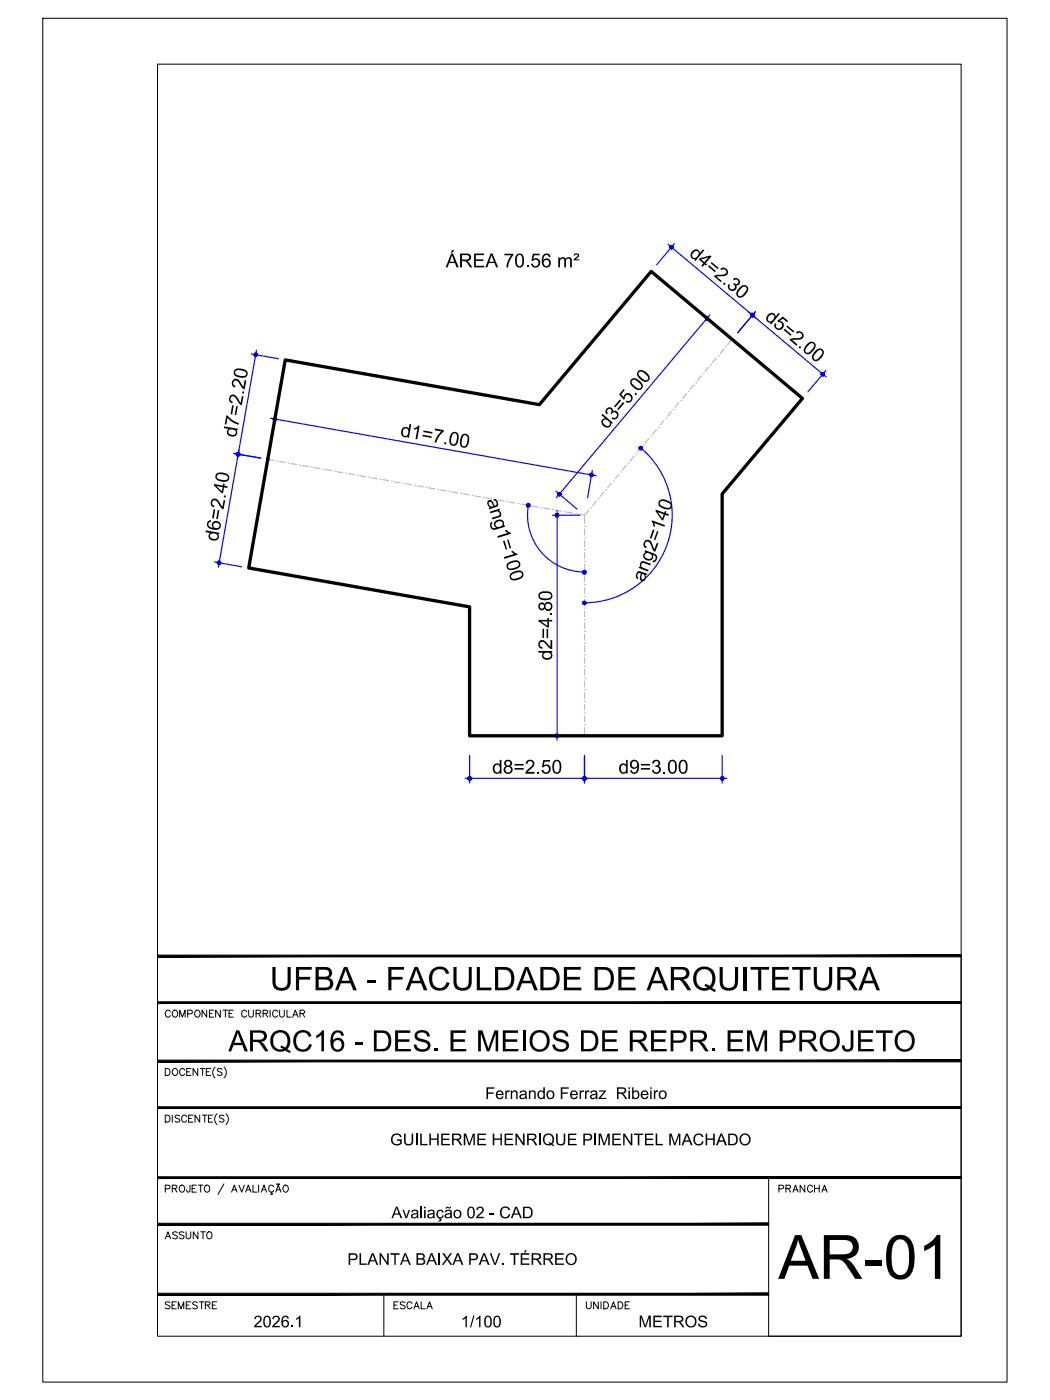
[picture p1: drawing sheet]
<svg xmlns="http://www.w3.org/2000/svg" width="229mm" height="305mm" viewBox="0 0 229 305" stroke-linecap="round" stroke-linejoin="round" font-family="sans-serif">
<!-- layer: ARQ_EIXO CINZA 04 -->
<g fill="none" stroke="#bababa" stroke-width=".25">
<path d="M154.3 79.9l-.8 1M154.7 79.4h.1M156 77.9l-.8 1M156.4 77.5h.1M157.6 76l-.8 1M158 75.5h.1M159.4 73.9l-1 1.1M138 99.4l-.8 .9M138.4 98.8h.1M139.7 97.4l-.9 1M140 96.9h.1M141.3 95.5l-.8 .9"/>
<path d="M144.5 91.6l-.8 .9M144.9 91.1h.1M146.2 89.6l-.8 1M146.6 89.2h.1M147.8 87.7l-.8 .9M148.2 87.2h.1M149.4 85.7l-.8 1M149.9 85.3h.1M151.1 83.8l-.9 1M151.5 83.3h.1M152.7 81.8l-.8 1M153.1 81.4h.1"/>
<path d="M58.3 100l1.3 .2M60.2 100.4h.1M60.9 100.5l1.2 .2M62.7 100.8h.1M63.4 100.9l1.2 .2M65.2 101.3h.1M65.9 101.3l1.2 .3M67.8 101.7h.1M68.4 101.8l1.2 .2M70.3 102.2h.1M70.9 102.2l1.2 .2M72.8 102.6h.1"/>
<path d="M73.4 102.7l1.2 .2M75.3 103h.1M75.9 103.1l1.2 .2M77.8 103.5h.1M78.4 103.5l1.2 .3M80.3 103.9h.1M80.9 104l1.2 .2M82.8 104.4h.1M83.4 104.4l1.2 .2M85.3 104.8h.1M85.9 104.9l1.3 .2M87.8 105.2h.1"/>
<path d="M88.4 105.3l1.3 .2M90.3 105.7h.1M90.9 105.8l1.3 .2M92.8 106.1h.1M93.4 106.2l1.3 .2M95.3 106.6h.1M95.9 106.6l1.3 .3M97.8 107h.1M98.4 107.1l1.3 .2M100.3 107.4h.1M100.9 107.5l1.3 .2M102.8 107.9h.1"/>
<path d="M103.4 108l1.2 .2M115.9 110.2l1.3 .2M117.8 110.5h.1M118.4 110.6l1.3 .2M120.3 111h.1M120.9 111.1l1.3 .2M122.8 111.4h.1M123.4 111.5l1.3 .2M125.3 111.8h.1M125.9 111.9l1.4 .3M127.3 119.7h.1M127.3 117.1h.1"/>
<path d="M127.3 114.6h.1M127.3 115.2v1.3M127.3 117.8v1.2M128.2 111l-.9 1.2v1.8M128.6 110.5h.1M129.8 109.1l-.8 1M130.3 108.6h.1M131.5 107.1l-.9 1M131.9 106.6h.1M133.1 105.2l-.8 1M133.5 104.7h.1M134.7 103.3l-.8 .9"/>
<path d="M135.2 102.7h.1M136.4 101.3l-.8 1M136.8 100.8h.1M127.3 140h.1M127.3 137.5h.1M127.3 134.9h.1M127.3 132.4h.1M127.3 129.8h.1M127.3 127.3h.1M127.3 124.8h.1M127.3 122.2h.1M127.3 120.3v1.3"/>
<path d="M127.3 122.9v1.2M127.3 125.4v1.3M127.3 127.9v1.3M127.3 130.5v1.2M127.3 133v1.3M127.3 135.6v1.2M127.3 138.1v1.3M127.3 157.8h.1M127.3 155.2h.1M127.3 152.7h.1M127.3 150.2h.1M127.3 147.6h.1"/>
<path d="M127.3 145.1h.1M127.3 142.5h.1M127.3 140.6v1.3M127.3 143.2v1.2M127.3 145.7v1.3M127.3 148.3v1.2M127.3 150.8v1.3M127.3 153.3v1.3M127.3 155.9v1.2M127.3 158.4v1.8"/>
</g>
<!-- layer: COTA AZUL -->
<g fill="none" stroke="#00f" stroke-width=".25">
<path d="M145.4 53.2l19.2 16.1M146.8 53l-3.8 4.7M54.7 77l5.9 1.1M55.8 76.2l-4.1 23.7M153.2 68.7l4.5 3.8M154.6 68.5l-33.5 39.9M163 67.9l16.9 14.2M164.5 67.9l-3.9 4.5M50.9 98.7l5.9 1M52 97.9l-4.5 25.6M58.9 91.1l70.9 12.5M60 90.3l-1 5.9"/>
<path d="M139.5 97.6a19.1 19.1 0 0 1 5.7 21.1 19.1 19.1 0 0 1-17.9 12.5M179.8 80.7l-3.9 4.6M115 110a12.4 12.4 0 0 0 12.3 14.5M120.3 112.2h5.9M121 106.9l4.6 3.9M121.3 111.2v50M128.9 102.4l-1 5.9M46.7 122.3l5.9 1.1M101.3 169.5h56.9M102.2 164.5v6M120.3 160.2h5.9M127.3 164.5v6"/>
<path d="M157.2 164.5v6"/>
</g>
<g fill="#00f" stroke="#00f" stroke-width=".22">
<path d="M59.5 91.2v.2l.4-.1zM59.5 91.4l.4-.1-.3 .2zM59.9 91.3l-.3 .2 .2 .1z"/>
<path d="M59.9 91.3l-.1 .3h.2zM59.9 91.3l.3 .2-.2 .1zM59.9 91.3l.3 .2v-.2z"/>
<path d="M59.9 91.3h.3v-.2zM60.1 91l.1 .1-.3 .2zM59.9 90.9v.4l.2-.3z"/>
<path d="M59.7 90.9l.2 .4v-.4zM59.6 91l.1-.1 .2 .4zM59.6 91l-.1 .2 .4 .1z"/>
<path d="M128.8 103.4l.4 .1v-.2zM129 103.1l.2 .2-.4 .1zM128.9 103l-.1 .4 .2-.3z"/>
<path d="M128.7 103l.1 .4 .1-.4zM128.5 103.2l.2-.2 .1 .4zM128.5 103.2l-.1 .1 .4 .1z"/>
<path d="M128.4 103.3v.2l.4-.1zM128.4 103.5l.4-.1-.2 .3zM128.8 103.4l-.2 .3 .1 .1z"/>
<path d="M128.8 103.4l-.1 .4h.2zM128.8 103.4l.3 .2-.2 .2zM128.8 103.4l.3 .2 .1-.1z"/>
<path d="M121.1 111.8l.2 .4v-.4zM121.1 111.8l.2 .4-.4-.2zM120.9 112v.2h.4z"/>
<path d="M120.9 112.2v.2l.4-.2zM120.9 112.4l.4-.2-.2 .3zM121.3 112.2l-.2 .3 .2 .1z"/>
<path d="M121.3 112.2v.4l.2-.1zM121.3 112.2l.3 .2-.1 .1zM121.3 112.2l.3 .2v-.2z"/>
<path d="M121.3 112.2h.3v-.2zM121.5 111.8l.1 .2-.3 .2zM121.3 111.8v.4l.2-.4z"/>
<path d="M121.3 160.2v.4l.2-.1zM121.3 160.2l.3 .2-.1 .1zM121.3 160.2l.3 .2v-.2z"/>
<path d="M121.3 160.2h.3v-.2zM121.5 159.9l.1 .1-.3 .2zM121.3 159.8v.4l.2-.3z"/>
<path d="M121.1 159.9l.2 .3v-.4zM121.1 159.9l.2 .3-.4-.2zM120.9 160v.2h.4z"/>
<path d="M120.9 160.2v.2l.4-.2zM120.9 160.4l.4-.2-.2 .3zM121.3 160.2l-.2 .3 .2 .1z"/>
<path d="M121.8 107.6l-.3 .3 .2 .1zM121.8 107.6l.1 .4h-.2zM121.8 107.6l.1 .4 .1-.2z"/>
<path d="M121.8 107.6l.2 .2 .1-.1zM121.8 107.6l.3-.1v.2zM122 107.3l-.2 .3 .3-.1z"/>
<path d="M121.8 107.2v.4l.2-.3zM121.7 107.2h.1v.4zM121.5 107.4l.3 .2-.1-.4z"/>
<path d="M121.5 107.4l-.1 .1 .4 .1zM121.4 107.5l.4 .1-.4 .1zM121.4 107.7l.1 .2 .3-.3z"/>
<path d="M154 68.9l-.1 .4 .3-.3zM153.8 69l.2-.1-.1 .4zM153.6 69l.3 .3-.1-.3z"/>
<path d="M153.6 69l-.1 .2 .4 .1zM153.5 69.2l.4 .1-.3 .1zM153.6 69.4l.1 .2 .2-.3z"/>
<path d="M153.9 69.3l-.2 .3 .1 .1zM153.9 69.3l.2 .3-.3 .1zM153.9 69.3l.2 .3h.1z"/>
<path d="M153.9 69.3l.3 .3 .1-.3zM153.9 69.3l.4-.1v.1zM154.2 69l-.3 .3 .4-.1z"/>
<path d="M145.9 53.6l-.1 .2h.4zM145.8 53.8h.4l-.4 .1zM145.8 53.9l.2 .2 .2-.3z"/>
<path d="M146.2 53.8l-.2 .3 .1 .1zM146.2 53.8l.1 .4h-.2zM146.2 53.8l.1 .4 .2-.1z"/>
<path d="M146.2 53.8l.3 .3 .1-.2zM146.2 53.8l.4-.1v.2zM146.2 53.8l.4-.1-.2-.1z"/>
<path d="M146.3 53.5l-.1 .3 .2-.2zM146 53.5h.3l-.1 .3zM145.9 53.6l.3 .2-.2-.3z"/>
<path d="M163.8 68.6l.3 .2 .1-.1zM163.8 68.6l.4-.1v.2zM164 68.3l-.2 .3 .4-.1z"/>
<path d="M163.9 68.2l-.1 .4 .2-.3zM163.7 68.2h.2l-.1 .4zM163.7 68.2l-.2 .2 .3 .2z"/>
<path d="M163.5 68.4l-.1 .1 .4 .1zM163.4 68.5l.4 .1-.4 .1zM163.4 68.7l.2 .2 .2-.3z"/>
<path d="M163.8 68.6l-.2 .3 .1 .1zM163.8 68.6l.2 .4h-.3zM163.8 68.6l.2 .4 .1-.2z"/>
<path d="M163.5 68.4l-.1 .1 .4 .1zM163.4 68.5l.4 .1-.4 .1zM163.4 68.7l.2 .2 .2-.3z"/>
<path d="M163.8 68.6l-.2 .3 .1 .1zM163.8 68.6l.2 .4h-.3zM163.8 68.6l.2 .4 .1-.2z"/>
<path d="M163.8 68.6l.3 .2 .1-.1zM163.8 68.6l.4-.1v.2zM164 68.3l-.2 .3 .4-.1z"/>
<path d="M163.9 68.2l-.1 .4 .2-.3zM163.7 68.2h.2l-.1 .4zM163.7 68.2l-.2 .2 .3 .2z"/>
<path d="M179.1 81.4l.3 .3 .1-.2zM179.1 81.4l.4-.1v.2zM179.4 81.2l-.3 .2 .4-.1z"/>
<path d="M179.2 81.1l-.1 .3 .3-.2zM179 81.1h.2l-.1 .3zM179 81.1l-.1 .1 .2 .2z"/>
<path d="M178.9 81.2l-.1 .2h.3zM178.8 81.4h.3l-.3 .2zM178.8 81.6l.1 .1 .2-.3z"/>
<path d="M179.1 81.4l-.2 .3 .2 .1zM179.1 81.4l.1 .4h-.1zM179.1 81.4l.1 .4 .2-.1z"/>
<path d="M51.7 98.6l.2 .3v-.4zM51.6 98.6h.1l.2 .3zM51.6 98.6l-.1 .2 .4 .1z"/>
<path d="M51.5 98.8v.2l.4-.1zM51.5 99l.4-.1-.3 .3zM51.9 98.9l-.3 .3 .2 .1z"/>
<path d="M51.9 98.9l-.1 .4 .2-.1zM51.9 98.9l.3 .2-.2 .1zM51.9 98.9l.3 .2v-.2z"/>
<path d="M51.9 98.9h.3v-.1zM52.1 98.6l.1 .2-.3 .1zM51.9 98.5v.4l.2-.3z"/>
<path d="M47.7 122.5l-.1 .4h.2zM47.7 122.5l.3 .3-.2 .1zM47.7 122.5l.3 .3v-.2z"/>
<path d="M47.7 122.5l.3 .1v-.2zM47.9 122.2l.1 .2-.3 .1zM47.8 122.2l-.1 .3 .2-.3z"/>
<path d="M47.6 122.2l.1 .3 .1-.3zM47.4 122.3l.2-.1 .1 .3zM47.4 122.3l-.1 .2h.4z"/>
<path d="M47.3 122.5v.1l.4-.1zM47.3 122.6l.4-.1-.2 .3zM47.7 122.5l-.2 .3 .1 .1z"/>
<path d="M51.9 98.9l-.1 .4 .2-.1zM51.9 98.9l.3 .2-.2 .1zM51.9 98.9l.3 .2v-.2z"/>
<path d="M51.9 98.9h.3v-.1zM52.1 98.6l.1 .2-.3 .1zM51.9 98.5v.4l.2-.3z"/>
<path d="M51.7 98.6l.2 .3v-.4zM51.6 98.6h.1l.2 .3zM51.6 98.6l-.1 .2 .4 .1z"/>
<path d="M51.5 98.8v.2l.4-.1zM51.5 99l.4-.1-.3 .3zM51.9 98.9l-.3 .3 .2 .1z"/>
<path d="M55.5 76.9l.2 .3 .1-.4zM55.4 77l.1-.1 .2 .3zM55.4 77l-.1 .2h.4z"/>
<path d="M55.3 77.2v.1l.4-.1zM55.3 77.3l.4-.1-.2 .3zM55.7 77.2l-.2 .3 .1 .1z"/>
<path d="M55.7 77.2l-.1 .4h.2zM55.7 77.2l.3 .3-.2 .1zM55.7 77.2l.3 .3v-.2z"/>
<path d="M55.7 77.2l.3 .1v-.2zM55.9 76.9l.1 .2-.3 .1zM55.8 76.8l-.1 .4 .2-.3z"/>
<path d="M127.3 169.5h.3v-.2zM127.4 169.2l.2 .1-.3 .2zM127.3 169.1v.4l.1-.3z"/>
<path d="M127 169.2l.3 .3v-.4zM127 169.2l.3 .3-.4-.2zM126.9 169.3v.2h.4z"/>
<path d="M126.9 169.5v.2l.4-.2zM126.9 169.7l.4-.2-.3 .3zM127.3 169.5l-.3 .3h.3z"/>
<path d="M127.3 169.5v.3h.1zM127.3 169.5l.3 .2-.2 .1zM127.3 169.5l.3 .2v-.2z"/>
<path d="M101.9 169.5v.2l.3-.2zM101.9 169.7l.3-.2-.1 .3zM102.2 169.5l-.1 .3h.1z"/>
<path d="M102.2 169.5v.3h.2zM102.2 169.5l.4 .2-.2 .1zM102.2 169.5l.4 .2v-.2z"/>
<path d="M102.2 169.5h.4v-.2zM102.4 169.2l.2 .1-.4 .2zM102.2 169.1v.4l.2-.3z"/>
<path d="M102.1 169.2l.1 .3v-.4zM101.9 169.3l.2-.1 .1 .3zM101.9 169.3v.2h.3z"/>
<path d="M157.2 169.5h.4v-.2zM157.4 169.2l.2 .1-.4 .2zM157.2 169.1v.4l.2-.3z"/>
<path d="M157.1 169.2l.1 .3v-.4zM157.1 169.2l.1 .3-.3-.2zM156.9 169.3v.2h.3z"/>
<path d="M156.9 169.5v.2l.3-.2zM156.9 169.7l.3-.2-.1 .3zM157.2 169.5l-.1 .3h.1z"/>
<path d="M157.2 169.5v.3h.2zM157.2 169.5l.4 .2-.2 .1zM157.2 169.5l.4 .2v-.2z"/>
<path d="M126.9 169.5v.2l.4-.2zM126.9 169.7l.4-.2-.3 .3zM127.3 169.5l-.3 .3h.3z"/>
<path d="M127.3 169.5v.3h.1zM127.3 169.5l.3 .2-.2 .1zM127.3 169.5l.3 .2v-.2z"/>
<path d="M127.3 169.5h.3v-.2zM127.4 169.2l.2 .1-.3 .2zM127.3 169.1v.4l.1-.3z"/>
<path d="M127 169.2l.3 .3v-.4zM127 169.2l.3 .3-.4-.2zM126.9 169.3v.2h.4z"/>
<path d="M127.3 124.6h.3v-.2zM127.4 124.2l.2 .2-.3 .2zM127.3 124.2v.4l.1-.4z"/>
<path d="M127 124.2l.3 .4v-.4zM127 124.2l.3 .4-.4-.2zM126.9 124.4v.2h.4z"/>
<path d="M126.9 124.6v.2l.4-.2zM126.9 124.8l.4-.2-.3 .3zM127.3 124.6l-.3 .3 .3 .1z"/>
<path d="M127.3 124.6v.4l.1-.1zM127.3 124.6l.3 .2-.2 .1zM127.3 124.6l.3 .2v-.2z"/>
<path d="M126.9 131.3v.1l.4-.1zM126.9 131.4l.4-.1-.3 .3zM127.3 131.3l-.3 .3 .3 .1z"/>
<path d="M127.3 131.3v.4l.1-.1zM127.3 131.3l.3 .1-.2 .2zM127.3 131.3l.3 .1v-.1z"/>
<path d="M127.3 131.3h.3v-.2zM127.4 130.9l.2 .2-.3 .2zM127.3 130.9v.4l.1-.4z"/>
<path d="M127 130.9l.3 .4v-.4zM127 130.9l.3 .4-.4-.2zM126.9 131.1v.2h.4z"/>
<path d="M139.2 97.3l-.1 .2h.4zM139.1 97.5h.4l-.4 .2zM139.1 97.7l.2 .1 .2-.3z"/>
<path d="M139.5 97.5l-.2 .3 .1 .1zM139.5 97.5l.2 .4h-.3zM139.5 97.5l.2 .4 .1-.1z"/>
<path d="M139.5 97.5l.3 .3 .1-.2zM139.5 97.5l.4-.1v.2zM139.7 97.3l-.2 .2 .4-.1z"/>
<path d="M139.6 97.2l-.1 .3 .2-.2zM139.4 97.2h.2l-.1 .3zM139.2 97.3l.3 .2-.1-.3z"/>
</g>
<!-- layer: 0 -->
<path d="M62.1 78.4l55.3 9.7 24.4-29 32.9 27.6-17.5 20.8v52.7h-55v-28.1l-48.1-8.4z" fill="none" stroke="#000" stroke-width=".72"/>
<!-- layer: MRG_EXTERNA -->
<path d="M9.3 4h209.9v296.9h-209.9z" fill="none" stroke="#000" stroke-width=".22"/>
<!-- layer: MRG_INTERNA -->
<path d="M34.3 14h175v276.9h-175z" fill="none" stroke="#000" stroke-width=".22"/>
<!-- layer: SIMB_01 -->
<g fill="#000" stroke="#000" stroke-width=".22">
<path d="M34.3 218.1v.4l175-.4zM34.3 218.5l175-.4v.4z"/>
<path d="M34.3 207.9v.4l175-.4zM34.3 208.3l175-.4v.4z"/>
<path d="M34.3 230.8v.4l175-.4zM34.3 231.2l175-.4v.4z"/>
<path d="M34.3 256.2v.4l175-.4zM34.3 256.6l175-.4v.4z"/>
<path d="M34.3 241v.3l175-.3zM34.3 241.3l175-.3v.3z"/>
<path d="M34.3 266.3v.4l133-.4zM34.3 266.7l133-.4v.4z"/>
<path d="M34.3 282h133v-.4zM34.3 281.6h133l-133 .4z"/>
</g>
<g fill="none" stroke="#000" stroke-width=".22">
<path d="M45 219.9v1.5l-1-1.5v1.5M46.5 219.9h-.9v1.5h.9M48 219.9v1.5l-1.1-1.5v1.5M48.6 219.9h1M49.1 219.9v1.5M50.8 219.9h-.9v1.5h.9M54.1 219.9v1.1l.5 .4h.3l.3-.4v-1.1M58.8 219.9v1.5M60.9 219.9v1.1l.4 .4 .5-.2 .1-1.3M62.5 219.9v1.5h.9M209.3 208.1v82.8h-42v-34.5M36 232.6h.5a.82 .82 0 0 1 .5 .8 .82 .82 0 0 1-.5 .7h-.5z"/>
<path d="M37.1 220.3a.56 .56 0 0 0-.7-.4 .56 .56 0 0 0-.4 .6 .63 .63 0 0 0 .2 .8 .63 .63 0 0 0 .9-.2M37.7 220.1a.72 .72 0 0 1 1 .2 .72 .72 0 0 1-.3 1.1 .72 .72 0 0 1-.9-.4 .72 .72 0 0 1 .2-.9zM37.7 232.8a.72 .72 0 0 1 1 .2 .72 .72 0 0 1-.3 1.1 .72 .72 0 0 1-.9-.4 .72 .72 0 0 1 .2-.9zM39.1 221.4v-1.5l.6 1.5 .6-1.5v1.5M40.2 233a.56 .56 0 0 0-.6-.4 .56 .56 0 0 0-.5 .6 .63 .63 0 0 0 .3 .8 .63 .63 0 0 0 .8-.2M40.6 233.3h.6M40.9 220.7l.9-.1v-.5l-.3-.2h-.6v1.5M41.6 232.6h-1v1.5h1M42.7 220a.71 .71 0 0 1 .9 .7 .71 .71 0 0 1-.9 .7l-.3-.5v-.4zM43.1 232.6v1.5l-1.1-1.5v1.5M43.6 232.6h1M44.1 232.6v1.5"/>
<path d="M44.9 233.3h.6M45.6 220.6h.5M45.9 232.6h-1v1.5h1M46.8 232.3a1.57 1.57 0 0 0 0 2.4M48.3 232.8l-.3-.2-.7 .2 .2 .4 .5 .2 .3 .3v.2l-.3 .2-.7-.2M48.8 232.3a1.57 1.57 0 0 1 0 2.4M49.9 220.6h.5M53.7 220.3a.56 .56 0 0 0-.6-.4 .56 .56 0 0 0-.5 .6 .63 .63 0 0 0 .3 .8 .63 .63 0 0 0 .8-.2M55.8 220.6h.8l.2-.4-.4-.3h-.6v1.5M56.3 220.6l.5 .8M57.3 220.6h.8l.2-.4-.4-.3h-.6v1.5M57.8 220.6l.5 .8"/>
<path d="M60.5 220.3a.56 .56 0 0 0-.7-.4 .56 .56 0 0 0-.4 .6 .63 .63 0 0 0 .2 .8 .63 .63 0 0 0 .9-.2M63.7 221.4l.6-1.5 .6 1.5M63.9 220.9h.7M65.3 220.6h.9l.1-.4-.3-.3h-.7v1.5M65.8 220.6l.5 .8M36 242.8h.5a.82 .82 0 0 1 .5 .7 .82 .82 0 0 1-.5 .8h-.5zM36 258.8l.9-.1 .1-.6-1-.1v1.5M37.5 258.7l1-.1v-.5l-1-.1v1.5M37.5 242.8v1.5M38 258.7l.5 .8M39.1 243l-.3-.2-.7 .2 .2 .4 .7 .3 .1 .2v.2l-.3 .2-.7-.2M39.2 258.2a.72 .72 0 0 1 1 .2 .72 .72 0 0 1-.3 1.1 .72 .72 0 0 1-.9-.4 .72 .72 0 0 1 .2-.9z"/>
<path d="M40.6 243.2a.56 .56 0 0 0-.6-.4 .56 .56 0 0 0-.5 .6 .63 .63 0 0 0 .3 .8 .63 .63 0 0 0 .8-.2M41.1 243.5h.6M41.4 258l-.1 1.4-.4 .1-.2-.1-.1-.4M41.8 258.7h.6M42 242.8h-.9v1.5h.9M42.8 258h-1v1.5h1M43.2 258h1M43.5 242.8v1.5l-1-1.5v1.5M43.7 258v1.5M44.1 242.8h1M44.6 242.8v1.5M44.6 258.2a.63 .63 0 0 1 .8-.1 .63 .63 0 0 1 .2 .9 .57 .57 0 0 1-.5 .6 .57 .57 0 0 1-.6-.6z"/>
<path d="M45.4 243.5h.5M46.3 242.8h-.9v1.5h.9M47.2 242.5a1.57 1.57 0 0 0 0 2.3M48.8 243l-.4-.2-.6 .2 .1 .4 .7 .3 .2 .2v.2l-.4 .2-.6-.2M48.8 257.7l-1.3 2.4M49.2 242.5a1.57 1.57 0 0 1 0 2.3M50.4 259.5l.6-1.5 .6 1.5M50.7 259h.7M52 258l.6 1.5 .6-1.5M53.5 259.5l.6-1.5 .6 1.5M53.7 259h.7M55.1 258v1.5h.9"/>
<path d="M56.3 258v1.5M56.9 259.5l.6-1.5 .5 1.5M57.1 259h.7M59.1 259.5v.3l.2 .2h-.4M59.6 258.4a.6 .6 0 0 0-.9-.3 .6 .6 0 0 0-.2 .9 .54 .54 0 0 0 .4 .5 .54 .54 0 0 0 .7-.3M60 259.5l.6-1.5 .6 1.5M60.2 259h.8M60.3 257.8l-.1 .1M60.3 257.8h.2M60.5 257.8l.1 .1M60.6 257.9h.2M60.9 257.7l-.1 .2"/>
<path d="M61.8 258.2a.72 .72 0 0 1 1 .2 .72 .72 0 0 1-.3 1.1 .72 .72 0 0 1-.9-.4 .72 .72 0 0 1 .2-.9zM83.6 281.8v9.1M125.5 281.8v9.1"/>
</g>
<text font-size="13.3" x="169.5" y="278.4">AR-01</text>
<text font-size="7.1" x="58.8" y="215.6">UFBA - FACULDADE DE ARQUITETURA</text>
<text font-size="6.4" x="49.7" y="228.9">ARQC16 - DES. E MEIOS DE REPR. EM PROJETO</text>
<g font-size="4.4">
<text x="168.3" y="260.7">PRANCHA</text>
<text x="34.9" y="270.9">ASSUNTO</text>
<text x="34.9" y="286.1">SEMESTRE</text>
<text x="84.7" y="286.1">ESCALA</text>
<text x="126.3" y="286.1">UNIDADE</text>
</g>
<g font-size="4.2">
<text x="97.1" y="58.2">ÁREA 70.56 m²</text>
<text x="149.9" y="55.5" transform="rotate(40 149.9 55.5)">d4=2.30</text>
<text x="166.3" y="69.3" transform="rotate(40 166.3 69.3)">d5=2.00</text>
<text x="51.4" y="95.4" transform="rotate(-80 51.4 95.4)">d7=2.20</text>
<text x="87" y="95" transform="rotate(10 87 95)">d1=7.00</text>
<text x="132.2" y="93.6" transform="rotate(-50 132.2 93.6)">d3=5.00</text>
<text x="105.9" y="108.9" transform="rotate(73 105.9 108.9)">ang1=100</text>
<text x="47.4" y="118" transform="rotate(-80 47.4 118)">d6=2.40</text>
<text x="140.2" y="126.9" transform="rotate(-70 140.2 126.9)">ang2=140</text>
<text x="120.2" y="143.8" transform="rotate(-90 120.2 143.8)">d2=4.80</text>
<text x="107.1" y="168.4">d8=2.50</text>
<text x="134.6" y="168.4">d9=3.00</text>
</g>
<g font-size="3.5">
<text x="105.6" y="239.3">Fernando Ferraz Ribeiro</text>
<text x="84.9" y="249.3">GUILHERME HENRIQUE PIMENTEL MACHADO</text>
<text x="85.2" y="265.2">Avaliação 02 - CAD</text>
<text x="75.6" y="275.4">PLANTA BAIXA PAV. TÉRREO</text>
<text x="55.2" y="289">2026.1</text>
<text x="100.3" y="289">1/100</text>
<text x="139" y="289">METROS</text>
</g>
</svg>
